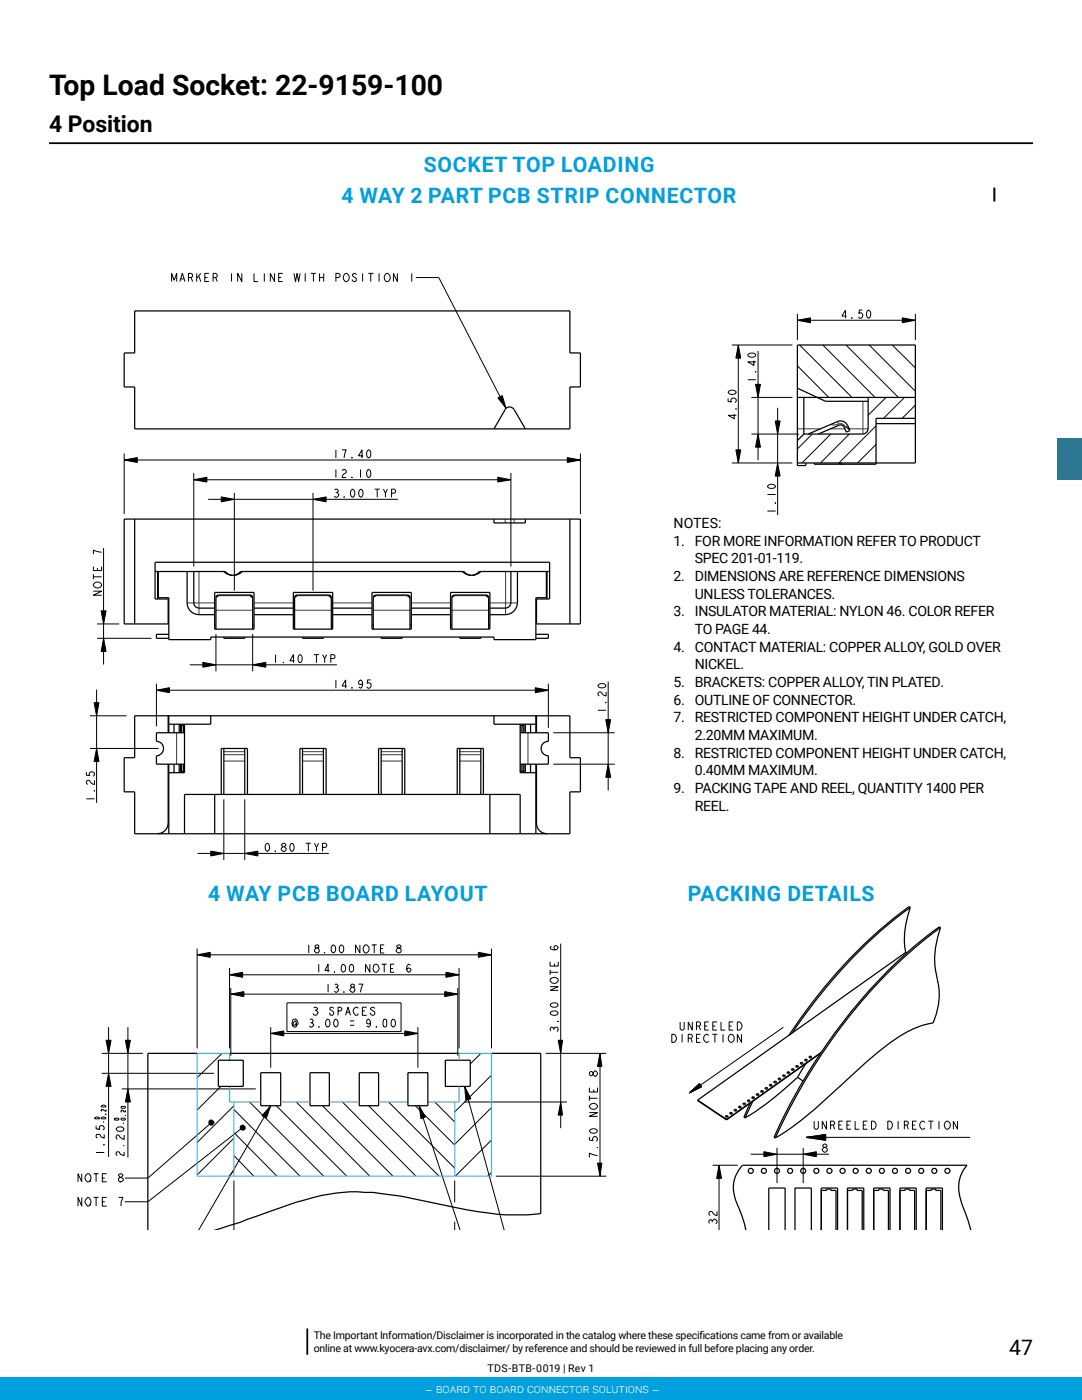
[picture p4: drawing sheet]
<svg xmlns="http://www.w3.org/2000/svg" width="216mm" height="279mm" viewBox="0 0 216 279" stroke-linecap="round" stroke-linejoin="round" font-family="sans-serif">
<path d="M9.8 28.6h196.3" fill="none" stroke="#000" stroke-width=".35"/>
<path d="M211 87.4h4.9v8.3h-4.9z" fill="#007982"/>
<g fill="none" stroke="#000" stroke-width=".2">
<path d="M198.3 37.5h.2v2.6h-.2zM34.2 56.2v-1.6l.5 1.3 .6-1.3v1.6M35.9 56.2l.5-1.6 .5 1.6M36.1 55.7h.6M37.6 55.4l.7-.1 .1-.5-.3-.2h-.5v1.6M38.1 55.4l.3 .8M39.2 54.6v1.6M39.7 55.1l.4 1.1M40.1 54.6l-.9 .9M40.9 55.4h.5M41.7 54.6h-.8v1.6h.8M42.5 55.4l.7-.1 .1-.5-.3-.2h-.5v1.6"/>
<path d="M43 55.4l.3 .8M46.2 54.6v1.6M48.3 54.6v1.6l-.9-1.6v1.6M50.7 54.6v1.6h.8M52.7 54.6v1.6M54.8 54.6v1.6l-.9-1.6v1.6M55.6 55.4h.5M56.4 54.6h-.8v1.6h.8M58.7 54.6l.3 1.6 .3-1.6 .3 1.6 .3-1.6M60.9 54.6v1.6M62 54.6h1M62.5 54.6v1.6"/>
<path d="M63.8 55.4h.8M63.8 54.6v1.6M64.6 54.6v1.6M67 55.4l.8-.1 .1-.5-.3-.2h-.6v1.6M68.8 54.7l.2-.1a.83 .83 0 0 1 .7 .8 .83 .83 0 0 1-.7 .8l-.2-.1a.95 .95 0 0 1 0-1.4zM71.1 54.8l-.3-.2a.43 .43 0 0 0-.5 .4l.3 .3a.49 .49 0 0 1 .5 .3 .49 .49 0 0 1-.3 .6h-.2l-.4-.4M72.4 54.6v1.6M73.5 54.6h1M74 54.6v1.6M75.6 54.6v1.6M76.9 54.7l.3-.1a.83 .83 0 0 1 .7 .8 .83 .83 0 0 1-.7 .8l-.3-.1a.95 .95 0 0 1 0-1.4zM79.3 54.6v1.6l-.8-1.6v1.6"/>
<path d="M82.2 54.6v1.6M83 55.4h4.6l13.4 26.1M99.3 79.4l.9-.4 .8 2.5zM145.3 79.5v.6l.7 .1-.2-.2 .1-.4a.57 .57 0 0 1 .6-.1 .57 .57 0 0 1 .4 .4l-.2 .4M145.4 78.1a1.03 1.03 0 0 1 1.5 .2 .98 .98 0 0 1-1.6 0zM146 68.9h12.1M147.3 68.9l.5 2.6h-1zM147.3 68.9v23.5M149.2 75.8h1.6M149.3 70.7a.99 .99 0 0 1 1.5 .2 .99 .99 0 0 1-1.6 0zM149.9 79.3h8.2M150.4 72v.9l-1.2-.7h1.6"/>
<path d="M150.7 74.3l.1-.2zM150.8 76.7h.9l-.4 2.6zM151.3 70.1v21.8M159.1 63.9l2.6-.5v1zM159.1 62.6v5.3M159.1 73l6.3 6.3M159.1 63.9h23.6M159.5 68.9l10.5 10.4M164.2 68.9l10.4 10.4M168.8 68.9l10.5 10.4M168.9 63.1h-.9l.7-1.2v1.6M169.9 63.4l.1 .1z"/>
<path d="M172.1 61.9h-.6l-.1 .7 .2-.2 .4 .1a.58 .58 0 0 1-.3 1l-.4-.3M173.1 62l.2-.1a1.01 1.01 0 0 1 0 1.6l-.2-.1a1.16 1.16 0 0 1 0-1.4zM173.4 68.9l9.3 9.2M176.8 79.3l-3.6 3.6M178 68.9l4.7 4.5M180 63.4l2.7 .5-2.7 .5zM180.5 79.3l-4.2 4.2M182.7 62.6v5.3M24.8 91.8l2.6-.5v1zM24.8 90.5v12.1M24.8 91.8h91M38.7 95.7l2.6-.5v1z"/>
<path d="M38.7 94.4v18.7M38.7 95.7h63.2M41.5 99.7h37.9M44.1 99.2l2.7 .5-2.7 .4zM46.8 98.4v19.5M62.5 99.7l2.6-.5v.9zM62.5 98.4v19.5M66.8 97.8l.2-.2a.44 .44 0 0 1 .5 .4l-.3 .3a.47 .47 0 0 1 .3 .7 .47 .47 0 0 1-.8 0M67 98.3h.2M67 89.8v1.6M67 93.7v1.6M68.2 94a.45 .45 0 0 1 .5-.3 .45 .45 0 0 1 .4 .3 .63 .63 0 0 1-.5 .6l-.4 .7h.9"/>
<path d="M68.2 89.8h.9l-.5 1.6M68.6 99.1l.1 .2zM70.1 97.8l.3-.2 .2 .2a1 1 0 0 1-.2 1.5 1 1 0 0 1-.3-1.5zM70.2 95.2l.1 .1zM70.2 91.3l.1 .1zM71.8 97.8l.2-.2 .2 .2a.96 .96 0 0 1-.2 1.5l-.2-.2a1.07 1.07 0 0 1 0-1.3zM71.9 93.7v1.6M72.4 91h-.9l.7-1.2v1.6M73.4 93.8l.2-.1 .2 .1a.99 .99 0 0 1-.2 1.5 1.01 1.01 0 0 1-.2-1.5zM73.4 89.9l.2-.1 .2 .1a1.02 1.02 0 0 1-.2 1.5 1.02 1.02 0 0 1-.2-1.5zM74.8 97.6h1M75.3 97.6v1.7"/>
<path d="M76.5 97.6l.4 .8v.9M77.3 97.6l-.4 .8M78.1 98.4l.7-.1 .1-.4-.2-.3h-.6v1.7M99.3 95.2l2.6 .5-2.6 .5zM101.9 94.4v18.7M113.2 91.3l2.6 .5-2.6 .5zM115.8 90.5v12.1M146 92.4h12.1M146.5 82.7v.9l-1.2-.7h1.6M146.8 81.6h.1zM146.8 89.8h1l-.5 2.6zM149.9 86.6h9.5"/>
<path d="M151.3 86.6l.4 2.6h-.9zM153.1 98.7h1.7M153.3 96.9a.97 .97 0 0 1 1.5 .2l-.2 .2a1.03 1.03 0 0 1-1.5-.2zM154.7 84h1l-.5 2.6zM155.2 92.4l.5 2.6h-1zM155.2 81.4v21.4M162.1 86.6l-3 3M165.8 86.6l-5.8 5.8M169.5 86.6l-5.8 5.8M174.8 85l-7.4 7.4M174.8 88.7l-3.7 3.7M182.7 80.9l-2.7 2.6"/>
<path d="M18.6 114.6v1M18.6 115.1h1.7M18.6 118h1.7l-1.7 .8h1.7M18.6 113.1v.8h1.7v-.8M18.8 116.4a.84 .84 0 0 1 .9-.2 .84 .84 0 0 1 .6 .6 .86 .86 0 0 1-.9 .6 .86 .86 0 0 1-.8-.8zM19.4 113.4v.5M20.3 110.2l-1.7-.4v.8M20.7 109.4v23.2M153.1 102h1.7M154.6 100.4l.2-.1zM19.3 137.6v22.6M19.4 124.5h4.4"/>
<path d="M19.4 127.4h10.8M20.2 121.9h1l-.5 2.6zM20.7 127.4l.5 2.6h-1zM31.2 137.7l2.6-.5v1zM31.2 136.4v8.6M31.2 137.7h78.2M37.9 132.7h29.3M40.5 132.2l2.6 .5-2.6 .5zM43.1 126.5v7.5M50.4 132.7l2.6-.5v1zM50.4 126.5v7.5M55 130.6v1.7"/>
<path d="M56.5 132.1l.1 .2zM58.8 131.9h-1l.8-1.3v1.7M59.7 130.8l.2-.2a.99 .99 0 0 1 0 1.7 1.02 1.02 0 0 1-.2-1.5zM62.6 130.6h1.1M63.1 130.6v1.7M64.4 130.6l.4 .8v.9M65.2 130.6l-.4 .8M66 131.4l.7-.1 .1-.4-.3-.3h-.5v1.7M67 135.7v1.7M69.2 136.9h-1l.8-1.2v1.7M70.2 137.2l.1 .2zM72.3 136.3l-.1 .2-.3 .1-.3-.1a.59 .59 0 0 1 .3-.8 1.02 1.02 0 0 1 0 1.7l-.3-.3"/>
<path d="M74 135.7h-.6l-.1 .7 .2-.1 .4 .1a.6 .6 0 0 1-.3 1l-.4-.3M106.8 137.2l2.6 .5-2.6 .5zM109.4 136.4v8.9M119.4 136.6a.97 .97 0 0 1 1.5 .3l-.1 .2a1.02 1.02 0 0 1-1.5-.2zM120.9 138.1v.8a1.59 1.59 0 0 1-1-.8h-.3l-.3 .3 .3 .5M121.4 136v21.7M17.2 154.1v.6l.7 .1-.1-.2 .1-.4a.57 .57 0 0 1 1 .3l-.3 .4M17.2 159.4h1.7M17.9 149.4h13.7M17.9 142.9h7.4M18.7 157.9l.2-.1zM18.8 140.2h1l-.5 2.7z"/>
<path d="M18.9 155.7v.9a1.44 1.44 0 0 1-1.1-.9h-.3a.45 .45 0 0 0-.3 .4 .45 .45 0 0 0 .3 .5M19.3 149.4l.5 2.6h-1zM44.7 159.5v12.1M48.8 159.5v12.1M110.4 152.5h12.3M110.4 146.2h12.3M119.3 141.8h1.6M120.8 140.2l.1-.1zM120.9 143.6h1l-.5 2.6zM121.4 152.5l.5 2.6h-1zM39.4 170.3h26.2M42 169.9l2.7 .4-2.7 .5z"/>
<path d="M48.8 170.3l2.7-.4v.9zM53.1 168.4l.3-.1a1 1 0 0 1 0 1.6 .95 .95 0 0 1-.3-1.5zM54.9 169.8l.1 .1zM56.5 169l-.3-.3 .3-.4 .5 .3-.3 .4M58 168.4l.2-.1a.97 .97 0 0 1 0 1.6l-.2-.1a1.14 1.14 0 0 1 0-1.4zM61 168.3h1M61.5 168.3v1.6M62.7 168.3l.4 .8v.8M63.6 168.3l-.5 .8M64.4 169.1l.7-.1 .1-.4-.3-.3h-.5v1.6M39.3 190.6h58.8M39.3 189.3v19.9"/>
<path d="M39.3 190.6l2.6-.5v1zM45.8 194.5l2.6-.5v1zM45.8 194.5h45.8M45.8 193.2v16M46.1 198.4l2.6-.5v1zM46.1 198.4h45.2M46.1 197.2v13.5M61.6 188.6v1.6M63.1 189.2l-.2-.3 .2-.3 .5 .1v.4l-.2 .1M63.6 192.4v1.6M64.7 190.1l.1 .1zM65.5 196.4v1.6"/>
<path d="M65.7 193.7h-.9l.7-1.3v1.6M66.2 188.8l.3-.2 .5 .5v.6l-.5 .5-.4-.5zM66.7 193.9l.1 .1zM66.8 196.5l.4-.1 .3 .3-.3 .3a.47 .47 0 0 1 .3 .7 .47 .47 0 0 1-.8 .1M67 197h.2M67.8 188.8l.3-.2 .5 .5v.6l-.5 .5-.4-.5zM68.2 192.7l.3-.3 .2 .2a.88 .88 0 0 1-.2 1.4 .98 .98 0 0 1-.3-1.3zM68.6 197.9l.1 .1zM69.8 192.7l.3-.3 .2 .2a.88 .88 0 0 1-.2 1.4 .98 .98 0 0 1-.3-1.3zM70.2 197l-.3-.2 .3-.4 .5 .1v.4l-.3 .1M71.6 196.4h.8l-.3 .9-.2 .7M71.8 188.6v1.6l-.9-1.6v1.6"/>
<path d="M72.7 188.7l.5-.1a.9 .9 0 0 1 .5 .8 .9 .9 0 0 1-.5 .8l-.5-.1-.1-.3-.2-.5zM73.8 192.4v1.6l-.9-1.6v1.6M74.2 188.6h1M74.5 192.7a.53 .53 0 0 1 .6-.3 .53 .53 0 0 1 .4 .5 .69 .69 0 0 1 0 .8 .69 .69 0 0 1-.8 .2l-.3-.6zM74.7 188.6v1.6M75.9 189.3h.5M76.2 192.4h1M76.7 192.4v1.6M76.7 188.6h-.8v1.6h.8M77.9 193.3h.5M78.7 192.4h-.8v1.6h.8M79.5 189.2l-.3-.4a.5 .5 0 0 1 .8 0l-.3 .4"/>
<path d="M81.9 192.7l-.4-.3a1.03 1.03 0 0 0 0 1.6 .5 .5 0 0 0 .4-.7l-.4-.1-.4 .3M88.7 197.9l2.6 .5-2.6 .5zM89 194l2.6 .5-2.6 .5zM91.3 197.2v13.5M91.6 193.2v16M95.5 190.1l2.6 .5-2.6 .5zM98.1 189.3v19.9M109.8 196.9h1.6l-1.6 .8h1.6M109.8 191.9v.9h1.6v-.9M109.8 193.5v1M109.8 194h1.6M109.9 195.3l.7-.3 .4 .2a.48 .48 0 0 1 .4 .6 .9 .9 0 0 1-.8 .5 .9 .9 0 0 1-.8-.5z"/>
<path d="M110 188.8l-.2 .3 .1 .2a.88 .88 0 0 0 1.5-.2 .47 .47 0 0 0-.5-.3 .47 .47 0 0 0-.4 .3l.1 .3 .3 .2M110.6 192.3v.5M111.9 188.3v36.9M20.3 214.2h22.4M20.3 210.2h8.2M21.2 207.6h1l-.5 2.6zM21.7 214.2l.5 2.6h-1zM21.7 205v25.9M24.3 217.3h26.7M25 207.6h1l-.5 2.6zM25.5 217.3l.5 2.6h-1zM25.5 205v26"/>
<path d="M44.1 216.8l-4.8 4.7M44.3 210.2l-5 4.9M49.8 219.9l14.8 14.8M54 206.2l2.6-.5v1zM54 206.2h29.4M54 205v8.1M57.3 200.1h22.7v5.8h-22.7zM59.1 204.2l-.2 .4-.4-.1a.67 .67 0 0 1 .5-.8l.1 .9 .4-.4-.1-.5-.3-.2a.48 .48 0 0 0-.7 .1l-.2 .6 .2 .4a.48 .48 0 0 0 .6 .4l.2-.3M59.1 219.9l14.7 14.8M61.9 203.5l.3-.1 .3 .2-.3 .5a.43 .43 0 0 1 .2 .7 .43 .43 0 0 1-.7-.1M62 204.1h.2M62.6 201.1l.4-.1 .4 .3-.4 .3 .5 .5-.5 .5-.4-.1-.1-.2"/>
<path d="M62.9 201.6h.1M63.6 204.9l.1 .1zM65.1 203.6l.2-.2 .3 .1a.88 .88 0 0 1-.3 1.5 .98 .98 0 0 1-.2-1.4zM66.6 201.3l-.3-.3-.5 .1v.4l.7 .4a.48 .48 0 0 1-.2 .7l-.5-.1-.1-.4M66.7 203.6l.3-.2 .2 .1a.88 .88 0 0 1-.2 1.5 .98 .98 0 0 1-.3-1.4zM67.5 201.8h.5l.2-.3v-.2l-.2-.3h-.5v1.6M68.3 219.9l14.7 14.8M68.9 202.6l.5-1.6 .5 1.6M69.2 202h.6M69.8 204.6h.9M69.8 203.7h.9M71.4 201.3v-.2a.68 .68 0 0 0-.8 .3 .68 .68 0 0 0 .1 .9l.2 .3 .5-.1v-.2"/>
<path d="M72.3 201.8h.5M73.2 201h-.9v1.6h.9M73.9 204l-.3 .4-.4-.2v-.6l.4-.2a1.03 1.03 0 0 1 0 1.6l-.4-.3M74.8 201.3a.5 .5 0 0 0-.9 0l.2 .2 .7 .5v.3l-.1 .2-.4 .1-.5-.5M75 204.9l.2 .1zM76.5 203.5l.3-.1 .4 .2v1.1l-.4 .3a1.09 1.09 0 0 1-.3-1.5zM77.5 219.9l13.2 13.2M78.3 203.5l.1-.1 .3 .1a.88 .88 0 0 1-.3 1.5 .97 .97 0 0 1-.1-1.5zM80.8 205.7l2.6 .5-2.6 .5zM83.4 205v8.1M86.7 219.9l4 4M92.6 219.9h20.5"/>
<path d="M92.7 216.8l1.3 2.5-1 .3zM92.7 216.8l7.9 28.6M96 210.2l-2.2 2.1M98.1 214.6l-7.4 7.3M108.9 210.2h12.1M109.8 202.1a1.03 1.03 0 0 1 1.6 0l-.1 .3a.93 .93 0 0 1-1.5-.3zM109.9 205.7l-.1-.3 .2-.4 .4 .1 .1 .3 .3-.4h.3a.5 .5 0 0 1 0 .9M109.9 200.4a.97 .97 0 0 1 1.5 .1l-.1 .3a.93 .93 0 0 1-1.5-.3zM110.5 205.4v.1M111.4 203.7l-.1 .2zM111.4 207.6h.9l-.4 2.6zM111.9 219.9l.4 2.6h-.9z"/>
<path d="M117.6 217.1v.8h1.6v-.8M117.6 218.7v1M117.6 219.2h1.6M118.4 214.2l-.2-.2-.3-.2a.5 .5 0 0 0 0 .9l.3-.1 .2-.3M118.5 217.4v.5M118.6 213.8l.1-.1a.56 .56 0 0 1 .5 .6 .56 .56 0 0 1-.5 .5l-.2-.2a.48 .48 0 0 1 .1-.8zM119.7 210.2l.4 2.6h-.9zM119.7 210.2v24.5M134.1 206.4a.82 .82 0 0 1 .9 .8 .82 .82 0 0 1-.9 .8zM135.7 203.9v1.4l.4 .3 .4-.3v-1.4M136.1 206.4v1.6M137.3 207.2h.6l.1-.1 .1-.1-.1-.5-.7-.1v1.6"/>
<path d="M137.5 218.1l2.1-1.8 .2 .3zM137.5 218.1l2.1-1.8 .4 .6zM137.5 218.1l2.3-1.5 .2 .3zM137.9 207.2l.2 .8M138.1 203.9v1.7l-.8-1.7v1.7M139 204.8l.7-.2v-.5l-.7-.2v1.7M139 207.2h.5M139.5 204.8l.3 .8M139.8 206.4h-.8v1.6h.8M140.6 204.8h.5M141.4 206.7l-.1-.2a.5 .5 0 0 0-.8 .3 .85 .85 0 0 0 .6 1.2l.3-.2M141.4 203.9h-.8v1.7h.8"/>
<path d="M142.1 206.4h1M142.2 204.8h.5M142.6 206.4v1.6M143.1 203.9h-.9v1.7h.9M143.9 203.9v1.7h.8M144.3 206.4v1.6M145.5 204.8h.5M145.6 206.5a.49 .49 0 0 1 .8 .3 .83 .83 0 0 1-.6 1.2l-.2-.1a.91 .91 0 0 1 0-1.4zM146.3 203.9h-.8v1.7h.8M147.1 203.9a.83 .83 0 0 1 1 .9 .83 .83 0 0 1-1 .8zM148 206.4v1.6l-.9-1.6v1.6M156.3 205l-18.8 13.1"/>
<path d="M16.3 234.2v1.7l-.7-1.7v1.7M16.3 239v1.7l-.7-1.7v1.7M17.3 234.4l.1-.2a.48 .48 0 0 1 .7 .4l.1 .5-.1 .4a.48 .48 0 0 1-.7 .4l-.3-.4-.2-.4 .2-.5zM17.4 239a.88 .88 0 0 1 .8 .8 .88 .88 0 0 1-.8 .9l-.1-.2a.71 .71 0 0 1 0-1.3zM17.9 235.7h.1M18.7 234.2h1M18.7 239h1M18.9 223l.6-.1 .4 .3-.1 .1h-.9zM19.2 234.2v1.7M19.2 239v1.7M19.2 224.7v.6l.7 .1a.47 .47 0 0 1 .1-.7 .47 .47 0 0 1 .7 .2 .47 .47 0 0 1-.2 .6M19.2 230h1.6"/>
<path d="M20.3 223a.6 .6 0 0 1 .9 .2l-.2 .1h-.7l-.1-.1zM20.3 220.7a.59 .59 0 0 1 .9 .1l-.2 .1h-.7l-.1-.1zM20.4 235.1h.5M20.4 239.8h.5M20.7 223.8v.2M20.8 228.4l-.1 .1zM20.8 226.4v.7a.86 .86 0 0 1-.9-.7h-.6l-.1 .5 .2 .2M21.2 222.3l-.2 .1zM21.2 221.4v.4l-.9-.4-.1 .1 .1 .3M21.3 234.2h-.9v1.7h.9M21.3 239h-.9v1.7h.9M22.8 223.3l.1-.1h.8l.1 .1-.1 .2h-.8z"/>
<path d="M23.4 225l.9-.1 .5 .4-.5 .5h-.6l-.5-.5zM23.7 239h.8l-.3 1v.7M23.8 235.1a.57 .57 0 0 1 .8 .4l-.1 .1a.5 .5 0 0 1-.8 0zM23.9 235.9h.1M24 235l-.3-.5a.5 .5 0 0 1 .8 0l-.3 .5M24.2 223.3l.1-.1h.6l.1 .2-.1 .1h-.6zM24.3 220.8h.6l.1 .2-.1 .2h-.6l-.1-.2zM24.6 224v.3M24.8 229.9v.7a.88 .88 0 0 1-1-.7h-.5l-.1 .5 .2 .2M24.8 228.6h-.2h.2M24.8 226.5v.9a1.59 1.59 0 0 1-1.1-.9h-.3a.5 .5 0 0 0 0 .9M25 222.5v.2v-.2"/>
<path d="M25 221.5v.4l-.6-.4-.2 .2v.2h.1M42.2 224l-12.7 11.1h-4.6M46.7 221.4l13.2 13.3M46.7 233.6l-1 1.1M46.7 235.6v9.8M46.7 227.1l-7.4 7.4M46.7 220.7l-7.4 7.3M46.7 226l8.6 8.7M46.7 230.6l4 4.1M48 224.7a.54 .54 0 0 1 .8 .1 .54 .54 0 0 1-.1 .7 .55 .55 0 0 1-.7-.2 .55 .55 0 0 1 0-.6zM48.4 225l-18.9 14.8h-4.6M54 220.7l-.9 2.5-.8-.5z"/>
<path d="M54 220.7l-14.3 24.7M55.1 220.7l14.1 14M64.3 220.7l14.1 14M73.6 220.7l14 14M82.9 220.7l7.8 7.8M83.6 220.7l1.3 2.2-.9 .4zM83.6 220.7l8.2 24.7M90.7 235.6v4.4M98.1 227.5l-7.2 7.2M98.1 221l-7.4 7.4M98.1 234l-.8 .7M98.9 234.7h22.1"/>
<path d="M117.6 222h1.6l-1.6 .8h1.6M117.6 220.7a.9 .9 0 0 1 .8-.5 .9 .9 0 0 1 .8 .5v.2a.9 .9 0 0 1-.8 .5 .9 .9 0 0 1-.8-.5zM117.6 226.9v.6l.8 .1a.52 .52 0 0 1 0-.7 .52 .52 0 0 1 .7 0 .52 .52 0 0 1 0 .7l-.1 .2M117.6 225.7a1.03 1.03 0 0 1 1.6 0l-.1 .2a.93 .93 0 0 1-1.5-.2zM119.2 230.6l-1.6-.5v.9M119.2 229h-.1h.1M119.2 232.1h.9l-.4 2.6zM142.2 232.6h5M143.5 232.6l.5 2.6h-1zM143.5 232.6v12.8M149.8 230.3h15.6M152.4 229.9l2.6 .4-2.6 .5z"/>
<path d="M155 229.1v7M160.3 230.3l2.6-.4v.9zM160.3 229.1v7M160.9 227h3.9v.6zM160.9 227l3.9-.6v.6zM160.9 227l3.9-.6v1.2zM160.9 227h32.7M162.5 223.7v1.4l.4 .3 .4-.3v-1.4M164.5 229l-.3-.3 .3-.4 .5 .3-.3 .4M164.9 223.7v1.7l-.8-1.7v1.7M165.7 224.5l.7-.1 .1-.4-.2-.3h-.6v1.7M166.3 224.5l.2 .9"/>
<path d="M167.4 224.5h.5M168.2 223.7h-.8v1.7h.8M169 224.5h.5M169.8 223.7h-.8v1.7h.8M170.6 223.7v1.7h.9M172.3 224.5h.5M173.1 223.7h-.8v1.7h.8M173.9 223.7a.82 .82 0 0 1 .9 .9 .82 .82 0 0 1-.9 .8zM177.2 223.7a.82 .82 0 0 1 .9 .9 .82 .82 0 0 1-.9 .8zM179.2 223.7v1.7M180.5 224.5l.6-.1 .1-.4-.3-.3h-.4v1.7M180.9 224.5l.3 .9"/>
<path d="M182.1 224.5h.5M182.9 223.7h-.8v1.7h.8M184.5 224a.5 .5 0 0 0-.5-.3 .5 .5 0 0 0-.4 .4 .83 .83 0 0 0 .6 1.3l.3-.3M185.2 223.7h1M185.7 223.7v1.7M187.4 223.7v1.7M188.7 223.9a.51 .51 0 0 1 .8 .2 .85 .85 0 0 1-.6 1.3l-.2-.2a.91 .91 0 0 1 0-1.3zM191.1 223.7v1.7l-.9-1.7v1.7M17.9 240.5h.1M90.7 243.8v1.6M141.6 244.1l-.2-.4 .3-.3 .4 .3a.47 .47 0 0 1 .8-.3 .47 .47 0 0 1-.1 .8M142.1 243.7v.2"/>
<path d="M143.1 241.8v.8a1.44 1.44 0 0 1-1.1-.8h-.3l-.3 .3 .3 .5"/>
<circle cx="56.6" cy="169.5" r=".46"/>
<circle cx="63.2" cy="189.7" r=".47"/>
<circle cx="70.3" cy="197.6" r=".47"/>
<circle cx="79.6" cy="189.7" r=".5"/>
<circle cx="42.2" cy="224" r=".53"/>
<circle cx="164.6" cy="229.5" r=".49"/>
</g>
<g fill="#000">
<path d="M147.3 68.9l.5 2.6h-1zM150.8 76.7h.9l-.4 2.6zM159.1 63.9l2.6-.5v1zM180 63.4l2.7 .5-2.7 .5zM24.8 91.8l2.6-.5v1zM38.7 95.7l2.6-.5v1zM44.1 99.2l2.7 .5-2.7 .4zM62.5 99.7l2.6-.5v.9zM99.3 79.4l.9-.4 .8 2.5zM99.3 95.2l2.6 .5-2.6 .5zM113.2 91.3l2.6 .5-2.6 .5zM146.8 89.8h1l-.5 2.6z"/>
<path d="M151.3 86.6l.4 2.6h-.9zM155.2 92.4l.5 2.6h-1zM154.7 84h1l-.5 2.6zM20.7 127.4l.5 2.6h-1zM20.2 121.9h1l-.5 2.6zM31.2 137.7l2.6-.5v1zM40.5 132.2l2.6 .5-2.6 .5zM50.4 132.7l2.6-.5v1zM106.8 137.2l2.6 .5-2.6 .5zM18.8 140.2h1l-.5 2.7zM19.3 149.4l.5 2.6h-1zM121.4 152.5l.5 2.6h-1z"/>
<path d="M120.9 143.6h1l-.5 2.6zM42 169.9l2.7 .4-2.7 .5zM48.8 170.3l2.7-.4v.9zM39.3 190.6l2.6-.5v1zM45.8 194.5l2.6-.5v1zM46.1 198.4l2.6-.5v1zM88.7 197.9l2.6 .5-2.6 .5zM89 194l2.6 .5-2.6 .5zM95.5 190.1l2.6 .5-2.6 .5zM21.2 207.6h1l-.5 2.6zM21.7 214.2l.5 2.6h-1zM25 207.6h1l-.5 2.6z"/>
<path d="M25.5 217.3l.5 2.6h-1zM54 206.2l2.6-.5v1zM80.8 205.7l2.6 .5-2.6 .5zM92.7 216.8l1.3 2.5-1 .3zM111.9 219.9l.4 2.6h-.9zM111.4 207.6h.9l-.4 2.6zM119.7 210.2l.4 2.6h-.9zM137.5 218.1l2.1-1.8 .2 .3zM137.5 218.1l2.3-1.5 .2 .3zM54 220.7l-.9 2.5-.8-.5zM83.6 220.7l1.3 2.2-.9 .4zM119.2 232.1h.9l-.4 2.6z"/>
<path d="M143.5 232.6l.5 2.6h-1zM152.4 229.9l2.6 .4-2.6 .5zM160.3 230.3l2.6-.4v.9zM160.9 227l3.9-.6v.6zM160.9 227h3.9v.6z"/>
<path d="M48 224.7a.54 .54 0 0 1 .8 .1 .54 .54 0 0 1-.1 .7 .55 .55 0 0 1-.7-.2 .55 .55 0 0 1 0-.6z" fill-rule="evenodd"/>
<circle cx="42.2" cy="224" r=".53"/>
</g>
<g fill="none" stroke="#3b3b3b" stroke-width=".2">
<path d="M159.1 85.6h4.6M165.7 85.6h2.9M167.1 84.1l.2 .5M167.3 84.6l.4-.1a.98 .98 0 0 1 .9 .7M167.3 84.6l-.8 .2-.7-.1M169.2 85l-.7 .3M169.4 85.6h3.8M172.2 80.1v6.5M39.7 114.1v8.6M43.1 119.2h.1M43.6 118.9l-.5 .3M43.6 118.8v.1"/>
<path d="M43.6 118.9h6.3M49.9 118.9l.3 .1 .2 .4M49.9 118.8v.1M58.8 119.2h.1M59.3 118.9l-.5 .3M59.3 118.8v.1M59.3 118.9h6.3M65.6 118.9l.3 .1 .2 .4M65.6 118.8v.1M74.5 119.2h.1M75 118.9h6.3M75 118.9l-.5 .3"/>
<path d="M75 118.8v.1M81.3 118.9l.3 .1 .2 .4M81.3 118.8v.1M90.2 119.2h.1M90.7 118.9h6.3M90.7 118.9h-.3l-.2 .3M90.7 118.8v.1M97 118.9l.3 .1 .2 .4M97 118.8v.1M100.8 103.6v.8M100.9 114.1v8.6M102.6 103.6v.8"/>
<path d="M37.3 120.3h5.5M43.1 121.8h7.3M50.7 120.3h7.8M58.8 121.8h7.3M66.4 120.3h7.8M74.5 121.8h7.3M82.1 120.3h7.8M90.2 121.8h7.3M97.8 120.3h5.5M35.2 146.2v6.3M44.7 151.9h4.1M44.7 150.6h4.1"/>
<path d="M44.7 150h4.1M60.4 151.9h4.1M60.4 150.6h4.1M60.4 150h4.1M76.1 151.9h4.1M76.1 150.6h4.1M76.1 150h4.1M91.8 151.9h4.1M91.8 150.6h4.1M91.8 150h4.1M105.3 146.2v6.3"/>
</g>
<g fill="none" stroke="#000" stroke-width=".25">
<path d="M26.9 62.1h86.8v8.3h2.1v6.8h-2.1v8.4h-86.8v-8.4h-2.1v-6.8h2.1zM159.1 77.5l5.6 2.6M159.1 79.3h23.6M160.4 79.3v7.3M173.2 79.3v6.3M100.8 81.7a1.07 1.07 0 0 1 1.8 0l2.2 3.9M100.8 81.7l-2.2 3.9M159.1 92.4h23.6v-23.5h-23.6v24h1.7v-.5M160.4 86.6h11.8M160.4 86.6l-1.3 1.3M164.7 80.1h8.5M167.1 84.1a1.57 1.57 0 0 1 2 .8l.5 1-.7 .3-.4-.9"/>
<path d="M167.1 84.1l-5.8 2.5M167.3 92.4l.8 .2M168.4 85.3a.75 .75 0 0 0-1-.4l-4.1 1.7M168.7 85.2l.8 .6M173.2 85.6a1.05 1.05 0 0 1-1 1M174.8 84.5h7.9M182.7 83.5h-7.9v9.1h-12.3v-.2M24.8 103.6h91v20.9h-8.7v-5h2.6v-7.3h-78.8v7.3h2.7v5h-8.8zM26.9 103.6v20.9M31.5 114.1v5.4M31.5 119.3h2.2v8.4h8.3v-.6h56.6v.6h8.3v-8.4h2.2M31.6 114.1v5.2"/>
<path d="M37.3 114.1v6.2a2.34 2.34 0 0 0 2.4 2.4M38.7 114.1v6.2a1.04 1.04 0 0 0 1 1M42.8 118.2h7.9v7.4h-7.9zM43.1 119.2v6.4M43.1 119.2h.1M43.1 119.2l.1-.2 .4-.2h6.4l.2 .1 .2 .3v6.4M43.6 118.9l-.5 .3M44.6 114.1l.8 .5 .9 .2M48 114a1.91 1.91 0 0 1-3.1 0l-14 .1M48.1 114.1l44.4-.1a1.93 1.93 0 0 0 3.1 0l14.1 .1M48.4 114.1l-.9 .5-.9 .2M49.9 118.9l.5 .5"/>
<path d="M58.5 118.2h7.9v7.4h-7.9zM58.8 119.2v6.4M58.8 119.2l.1-.2 .4-.2h6.4l.2 .1 .2 .3v6.4M59.3 118.9l-.5 .3M65.6 118.9l.5 .5M74.2 118.2h7.9v7.4h-7.9zM74.5 119.2v6.4M75 118.8l-.4 .2-.1 .2M75 118.9l-.5 .3M75 118.8h6.4l.2 .1 .2 .3v6.4M81.3 118.9l.5 .5M89.9 118.2h7.9v7.4h-7.9z"/>
<path d="M90.2 119.2h.1M90.2 119.2v6.4M90.2 119.2l.1-.2 .4-.2h6.6l.2 .4v6.4M90.7 118.9l-.5 .3M92.2 114.1l.9 .5 .9 .2M96 114.1l-.8 .5-1 .2M97 118.9l.5 .6M98.6 103.6v.8h6.2v-.8M101.9 114.1v6.2M103.3 114.1v6.2M109 114.1v5.2M109.1 114.1v5.4"/>
<path d="M113.7 103.6v20.9M33.7 126.6h-2.5v.8h2.5M39.7 122.7h3.1M39.7 121.4h3.1M42.8 124.8h.3M44.7 127.1v.3h4.1v-.3M50.4 124.8h.3M50.7 122.7h7.8M50.7 121.4h7.8M58.5 124.8h.3M60.4 127.1v.3h4.1v-.3M66.1 124.8h.3"/>
<path d="M66.4 122.7h7.8M66.4 121.4h7.8M74.2 124.8h.3M76.1 127.1v.3h4.1v-.3M81.8 124.8h.3M82.1 122.7h7.8M82.1 121.4h7.8M89.9 124.8h.3M91.8 127.1v.3h4.1v-.3M97.5 124.8h.2M101.9 120.3a1.05 1.05 0 0 1-1 1l-3.1 .1M103.2 120.3a2.37 2.37 0 0 1-2.3 2.4h-3.1"/>
<path d="M106.9 126.6h2.5v.8h-2.5M26.9 142.9h86.8v8.3h2.1v6.8h-2.1v8.4h-86.8v-8.4h-2.1v-6.8h2.1zM33.6 142.9v3.3M33.6 152.5v11.8M33.7 142.9v3.3M33.7 152.5v13.9M34.7 144.5v1.7M34.7 152.5v1.7M35.8 144.5v1.7M35.8 152.5v1.7M36 144.5v1.7M36 152.5v1.7"/>
<path d="M36 154h.8M36 144.8h.8M36.2 144.8v1.4M36.2 152.5v1.5M36.6 144.8v1.4M36.6 152.5v1.5M36.8 146.2h-5.6v1.7a1.44 1.44 0 0 1 1.4 1.5 1.44 1.44 0 0 1-1.4 1.4v1.7h5.6M36.8 144.5v9.7h-3.1M42 142.9v1.6h-8.3M42.8 158.5v7.9M44.1 158.5v-9.1h5.3v9.1M44.7 149.4v9.1"/>
<path d="M48.8 149.4v9.1M59.8 158.5v-9.1h5.3v9.1M60.4 149.4v9.1M64.5 149.4v9.1M75.5 158.5v-9.1h5.3v9.1M76.1 149.4v9.1M80.2 149.4v9.1M91.2 158.5v-9.1h5.3v9.1M91.8 149.4v9.1M95.9 149.4v9.1M97.8 158.5v7.9M98.6 142.9v1.6h8.3"/>
<path d="M103.8 144.5v9.7h3.1M103.8 154h.8M103.8 146.2h5.6v1.7a1.44 1.44 0 0 0-1.4 1.5 1.44 1.44 0 0 0 1.4 1.4v1.7h-5.6M103.8 144.8h.8M104 144.8v1.4M104 152.5v1.5M104.4 144.8v1.4M104.4 152.5v1.5M104.6 144.5v1.7M104.6 152.5v1.7M104.8 144.5v1.7M104.8 152.5v1.7"/>
<path d="M105.9 144.5v1.7M105.9 152.5v1.7M106.9 142.9v3.3M106.9 152.5v13.9M107.1 142.9v3.3M107.1 152.5v11.8M33.5 164.3a2.09 2.09 0 0 1-2.1 2.1M36.8 166.4v-7.9h67v7.9M107.1 164.3a2.07 2.07 0 0 0 2 2.1M180.7 190.1l.2 .1M180.7 190.1l-41.5 29.5M181.6 181.1a98.2 98.2 0 0 0-23.5 25.1"/>
<path d="M181.6 181.1l-.2-.2a98.4 98.4 0 0 0-24 25.7M181.6 181.1a17.3 17.3 0 0 0-.9 9M187.7 185.1a17.3 17.3 0 0 0-.5 11 13.4 13.4 0 0 1-1 8 23.8 23.8 0 0 0-11.2 6l-8.5 7.7a69.6 69.6 0 0 1-11.8 9.3M187.7 185.1l-.3-.1a98.7 98.7 0 0 0-23.6 25.1M187.7 185.1a104.4 104.4 0 0 0-30.1 36l-2.9 6M39.3 210.2h-9.8v35.2M43.6 211.6h4.9v5.2h-4.9zM45.8 210.2h45.8M52 214.1h4v6.6h-4zM61.9 214.1h3.8v6.6h-3.8zM71.7 214.1h3.8v6.6h-3.8zM81.4 214.1h4v6.6h-4z"/>
<path d="M88.9 211.6h4.9v5.2h-4.9zM98.1 210.2h9.8v32a48.2 48.2 0 0 1-14.7-.7 194.8 194.8 0 0 0-18.8-3.5h-1.6a31.1 31.1 0 0 0-11.9 1.5l-1.9 .5-11.1 3.9-4.7 1.5M139.2 219.6l5.8 3.9M139.2 219.6l5.8 3.8M149.2 219.7l.1 .2 .3-.1M149.2 219.7l.3-.1 .1 .1M149.2 219.7v-.1l.3-.1 .1 .3M150 219.1l.3-.1 .2 .1M150.2 219.8l-1.5 3.3M150.3 219l-.1 .2M150.9 218.5l.2 .1 .3-.1M150.9 218.5l.3-.1 .2 .1"/>
<path d="M151.4 218.5h.1M151.4 218.5l-.3-.2-.2 .2M151.8 217.9l.1 .1 .4-.1M151.8 217.9l.1-.2h.2l.2 .2M151.8 217.9l.3-.2 .2 .2M152.7 217.2l.1 .2 .4-.2M152.7 217.2l.3-.2 .2 .2M152.7 217.2l.3-.1 .2 .1M153.5 216.6l.2 .2 .3-.2M153.6 216.5h.4M153.6 216.5l-.1 .1M154 216.5v.1"/>
<path d="M154.4 216l.1-.2h.3l.1 .2M154.4 216l.2 .1 .3-.1M154.9 216l-.3-.1-.2 .1M155.8 215.4l-.3-.2-.2 .2M155.8 215.3a.26 .26 0 0 0-.3-.1 .26 .26 0 0 0-.2 .2M155.8 215.3h.1M155.8 215.4l-.2 .1-.3-.1M155.8 215.3v.1M156.7 214.7l-.4-.1-.1 .1M157.1 214.1h.1M157.5 214l.1 .1M157.5 214.1l-.3-.1-.1 .1"/>
<path d="M157.5 214l-.2-.1-.2 .2M157.6 214.1l-.2 .2-.3-.2M157.9 213.5a.24 .24 0 0 1 .3-.2 .24 .24 0 0 1 .2 .2M157.9 213.5l.3 .1 .2-.1M158.4 213.5l-.3-.1-.2 .1M159.2 215l-2.9 2.6a51.1 51.1 0 0 1-7.6 5.5M159.2 215l1.1 .8M159.3 212.9l-.3-.2-.2 .2M159.7 212.2l.2 .2 .3-.1M159.7 212.2l.1-.1a.24 .24 0 0 1 .2-.1 .24 .24 0 0 1 .2 .3M159.7 212.2h.1M160.2 212.2l-.4-.1-.1 .1"/>
<path d="M160.6 211.6l.3-.1 .2 .1M160.8 212.3l-1.6 2.7M161.5 210.9l.3-.1 .1 .2M161.5 211l.3-.1 .1 .1M161.5 210.9v.1M161.5 211v.1M161.7 210.9l-.2 .2M161.9 211l-.4 .1M163.8 210.1l-3.2 5-2.5 4.4-3.6 7.5 .2 .1M163.8 210.1l-18.8 13.4M163.9 210l-18.9 13.4M144.7 222.8l.1 .1"/>
<path d="M145 223.4v.1M145.2 222.9l-.3-.2-.1 .2M145.6 222.2l.3 .2 .2-.1M146.1 222.2v.1M146.1 222.2a.24 .24 0 0 0-.2-.2 .24 .24 0 0 0-.3 .2M146.1 222.2l-.3-.1-.2 .1M147 221.6l-.4-.1-.1 .1M147 221.6l-.2 .2-.3-.2M147 221.6h.1M147 221.6l-.3-.2-.2 .2M147.4 221l.3 .1 .2-.1M147.9 221l-.4-.1-.1 .1"/>
<path d="M147.9 221h.1M147.9 221l-.3-.2-.2 .2M148.3 220.3l.3-.1 .1 .2M148.7 220.2h.1M148.7 220.2h-.3l-.1 .2M148.7 220.3h.1M148.7 220.3v.2l-.4-.1M149.7 220.1l-1.3 2.9 .3 .1M152.9 233.7a.5 .5 0 0 1-.7 .4 .5 .5 0 0 1 0-.9 .5 .5 0 0 1 .7 .5M160.7 233.7a.5 .5 0 0 1-.7 .4 .5 .5 0 0 1 0-.9 .5 .5 0 0 1 .8 .5M163.9 237.6h1v-.3h.9v.3h1v7.8M166 233.7a.5 .5 0 0 1-.8 .4 .5 .5 0 0 1 0-.9 .5 .5 0 0 1 .8 .5"/>
<path d="M169.1 237.6h1.1v-.3h.8v.3h1v7.8M171.2 233.7a.5 .5 0 0 1-.7 .4 .5 .5 0 0 1 0-.9 .5 .5 0 0 1 .7 .5M174.3 237.6h1.1v-.3h.8v.3h1.1v7.8M184.3 233.7a.5 .5 0 0 1-.8 .4 .5 .5 0 0 1 .1-.9 .5 .5 0 0 1 .7 .5M189.5 233.7a.5 .5 0 0 1-.7 .4 .5 .5 0 0 1 0-.9 .5 .5 0 0 1 .7 .5M148.8 245.4l-.4-1.8-.8-2a9.4 9.4 0 0 1-1.1-6 7.3 7.3 0 0 1 1.7-3h44.7a7.2 7.2 0 0 0-.9 7.7l1.7 5.1M153.4 245.4v-8.3h3.3v8.3M158.6 245.4v-8.3h3.3v8.3M163.9 245.4v-8.3h3.2v8.3M169.1 245.4v-8.3h3.3v8.3M174.3 245.4v-8.3h3.3v8.3M179.6 245.4v-8.3h3.2v8.3"/>
<path d="M179.6 245.4v-7.8h1v-.3h.9v.3h1v7.8M184.8 245.4v-8.3h3.3v8.3M184.8 245.4v-7.8h1v-.3h.9v.3h1v7.8"/>
<circle cx="150.3" cy="219.1" r=".21"/>
<circle cx="156.4" cy="214.7" r=".22"/>
<circle cx="159" cy="212.9" r=".21"/>
<circle cx="160.8" cy="211.6" r=".22"/>
<circle cx="145" cy="222.9" r=".22"/>
<circle cx="149.8" cy="233.7" r=".49"/>
<circle cx="155" cy="233.7" r=".49"/>
<circle cx="157.6" cy="233.7" r=".49"/>
<circle cx="162.9" cy="233.7" r=".49"/>
<circle cx="168.1" cy="233.7" r=".49"/>
<circle cx="173.3" cy="233.7" r=".49"/>
<circle cx="176" cy="233.7" r=".49"/>
<circle cx="178.6" cy="233.7" r=".49"/>
<circle cx="181.2" cy="233.7" r=".49"/>
<circle cx="186.4" cy="233.7" r=".49"/>
</g>
<path d="M45.8 211.6v-1.4h-6.5v24.5h58.8v-24.5h-6.5v1.4M45.8 216.8v3.1h6.2M46.7 219.9v14.8M56 219.9h5.9M65.7 219.9h6M75.5 219.9h5.9M90.7 219.9v14.8M91.6 216.8v3.1h-6.2" fill="none" stroke="#6673ff" stroke-width=".25"/>
<path d="M0 274.9h215.9v4.5h-215.9z" fill="#00a0df"/>
<path d="M61.3 265.1v5.3" fill="none" stroke="#000" stroke-width=".35"/>
<text font-size="5.6" x="9.8" y="19">Top Load Socket: 22-9159-100</text>
<text font-size="4.6" x="9.8" y="26.4">4 Position</text>
<g font-size="4.2" fill="#00a0df">
<text x="84.5" y="34.4">SOCKET TOP LOADING</text>
<text x="68.2" y="40.6">4 WAY 2 PART PCB STRIP CONNECTOR</text>
<text x="41.6" y="179.7">4 WAY PCB BOARD LAYOUT</text>
<text x="137.2" y="179.7">PACKING DETAILS</text>
</g>
<text font-size="4.2" x="201.4" y="270.4">47</text>
<g font-size="2.8">
<text x="134.4" y="105.4">NOTES:</text>
<text x="134.4" y="108.9">1. FOR MORE INFORMATION REFER TO PRODUCT</text>
<text x="138.6" y="112.4">SPEC 201-01-119.</text>
<text x="134.4" y="116">2. DIMENSIONS ARE REFERENCE DIMENSIONS</text>
<text x="138.6" y="119.5">UNLESS TOLERANCES.</text>
<text x="134.4" y="123">3. INSULATOR MATERIAL: NYLON 46. COLOR REFER</text>
<text x="134.4" y="130.1">4. CONTACT MATERIAL: COPPER ALLOY, GOLD OVER</text>
<text x="138.6" y="126.5">TO PAGE 44.</text>
<text x="134.4" y="137.1">5. BRACKETS: COPPER ALLOY, TIN PLATED.</text>
<text x="138.6" y="133.6">NICKEL.</text>
<text x="134.4" y="140.6">6. OUTLINE OF CONNECTOR.</text>
<text x="134.4" y="144.2">7. RESTRICTED COMPONENT HEIGHT UNDER CATCH,</text>
<text x="138.6" y="147.7">2.20MM MAXIMUM.</text>
<text x="134.4" y="151.2">8. RESTRICTED COMPONENT HEIGHT UNDER CATCH,</text>
<text x="138.6" y="154.8">0.40MM MAXIMUM.</text>
<text x="134.4" y="158.3">9. PACKING TAPE AND REEL, QUANTITY 1400 PER</text>
<text x="138.6" y="161.8">REEL.</text>
</g>
<text font-size="2.5" fill="#fff" x="84.8" y="278.4">– board to board connector solutions –</text>
<g font-size="2.1">
<text x="62.6" y="267.2">The Important Information/Disclaimer is incorporated in the catalog where these specif</text>
<text x="62.6" y="269.8">online at www.kyocera-avx.com/disclaimer/ by reference and should be reviewed in full before placing any order.</text>
<text x="139.5" y="267.2">ications came from or available</text>
<text x="97.3" y="273.8">TDS-BTB-0019 | Rev 1</text>
</g>
</svg>
